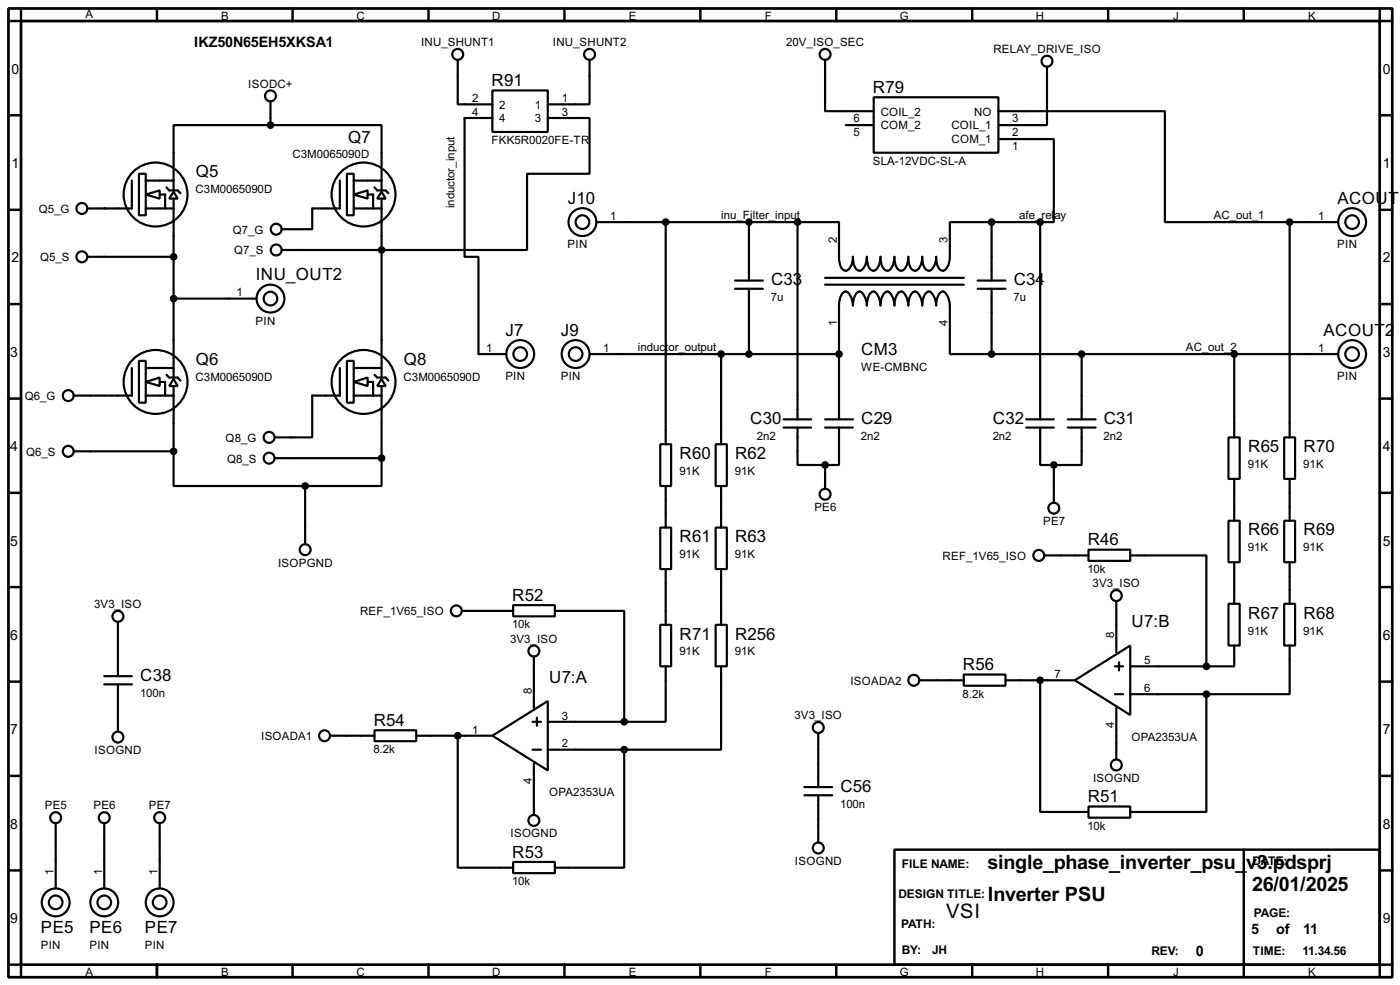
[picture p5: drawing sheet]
<svg xmlns="http://www.w3.org/2000/svg" width="256mm" height="180mm" viewBox="0 0 256 180" stroke-linecap="round" stroke-linejoin="round" font-family="sans-serif">
<path d="M1.6 1.6h253.5v177.3h-253.5zM3.9 3.9h248.9v172.7h-248.9z" fill="none" stroke="#000" stroke-width=".5"/>
<g fill="none" stroke="#000" stroke-width=".45">
<path d="M3.9 1.6v2.3h-2.3M28.8 1.6v2.3M53.6 1.6v2.3M78.5 1.6v2.3M103.4 1.6v2.3M128.3 1.6v2.3M153.2 1.6v2.3M178.1 1.6v2.3M203 1.6v2.3M227.9 1.6v2.3M252.8 1.6v2.3h2.3M1.6 21.1h2.3"/>
<path d="M1.6 38.4h2.3M252.8 21.1h2.3M252.8 38.4h2.3M1.6 55.7h2.3M252.8 55.7h2.3M1.6 73h2.3M252.8 73h2.3M1.6 90.2h2.3M252.8 90.2h2.3M1.6 107.5h2.3M252.8 107.5h2.3M1.6 124.8h2.3"/>
<path d="M252.8 124.8h2.3M1.6 142h2.3M1.6 159.3h2.3M163.9 155.5h88.9v21.1h-88.9zM227.9 155.5v23.4M252.8 142h2.3M252.8 159.3h2.3M1.6 176.6h2.3v2.3M28.8 176.6v2.3M53.6 176.6v2.3M78.5 176.6v2.3M103.4 176.6v2.3"/>
<path d="M128.3 176.6v2.3M153.2 176.6v2.3M178.1 176.6v2.3M203 176.6v2.3M255.1 176.6h-2.3v2.3"/>
</g>
<g fill="none" stroke="#000" stroke-width=".4">
<path d="M49.6 18.6v4.3M83.9 11v8.1h6.3M90.2 16.6h10.2v7.6h-10.2zM108 11v8.1h-7.6M151.2 11v9.4h8.9M160.1 17.8h22.8v10.2h-22.8zM191.8 12.2v10.7h-8.9M24.2 33.1v5.1h-8.1M25.5 31.8h1.2v7.6h-1.2zM26.7 35.6l2.6-.7v1.5zM26.7 38.2h5.1M26.7 33.1h5.1"/>
<path d="M29.3 35.6h1v2.6M30.5 34.3l.5 .6h1.6l.5 .5M31.8 35.1l.8 1.3h-1.6zM31.8 30.8v4.1M31.8 36.4v28.4M49.6 22.9h-17.8v7.6M49.6 22.9h20.3v7.6M62.3 33.1v5.1h-5.1v3.8h-5.6M63.6 31.8h1.2v7.6h-1.2zM64.8 35.6l2.6-.7v1.5zM64.8 38.2h5.1M64.8 33.1h5.1"/>
<path d="M67.4 35.6h1v2.6M68.6 34.3l.5 .6h1.6l.5 .5M69.9 35.1l.8 1.3h-1.6zM69.9 30.8v4.1M69.9 36.4v28.4M90.2 21.6h-5.1v25.4h2.6v17.8h5.1M100.4 21.6h7.6v10.2h-11.4v14h-45M155 22.9h5.1M182.9 20.4h30.5v20.3h22.9M182.9 25.5h10.2v15.2h-2.5M16.1 47h15.7M31.8 54.7h15.2"/>
<path d="M109.3 40.7h36.8M122 40.7v40.6M134.7 52.9h5.1M134.7 51.4h5.1M137.2 40.7v10.7M137.2 52.9v11.9M146.1 40.7h7.6v6.3a2.91 2.91 0 0 0 .9 2.5 .93 .93 0 0 0 1.2-.6l.4-1.2 .1-.7a2.91 2.91 0 0 0 .8 2.5 .91 .91 0 0 0 1.2-.6l.4-1.2 .1-.7a2.91 2.91 0 0 0 .9 2.5 .88 .88 0 0 0 1.2-.6l.3-1.2 .1-.7a2.87 2.87 0 0 0 .9 2.5 .88 .88 0 0 0 1.2-.6l.4-1.2 .1-.7a2.84 2.84 0 0 0 .9 2.5 .89 .89 0 0 0 1.2-.6l.3-1.2 .1-.7a2.91 2.91 0 0 0 .9 2.5 .93 .93 0 0 0 1.2-.6l.4-1.2 .1-.7a2.91 2.91 0 0 0 .8 2.5 .91 .91 0 0 0 1.2-.6l.4-1.2 .1-.7a2.91 2.91 0 0 0 .9 2.5 .88 .88 0 0 0 1.2-.6l.3-1.2 .1-.7v-6.3h7.7M146.1 40.7v36.1M151.2 52.1h25.4M151.2 50.9h25.4M179.1 52.9h5.1M179.1 51.4h5.1"/>
<path d="M181.7 40.7v10.7M181.7 52.9v11.9M181.7 40.7h8.9M190.6 40.7v36.1M236.3 40.7v39.4M236.3 40.7h8.9M24.2 67.4v5h-10.7M25.5 66.1h1.2v7.6h-1.2zM26.7 69.9l2.6-.8v1.6zM26.7 72.4h5.1M26.7 67.4h5.1M29.3 69.9h1v2.5"/>
<path d="M30.5 68.6l.5 .5h1.6l.5 .6M31.8 69.4l.8 1.3h-1.6zM31.8 65.1v4M31.8 70.7v11.9M62.3 67.4v5h-5.1v7.7h-6.9M63.6 66.1h1.2v7.6h-1.2zM64.8 69.9l2.6-.8v1.6zM64.8 72.4h5.1M64.8 67.4h5.1M67.4 69.9h1v2.5M68.6 68.6l.5 .5h1.6l.5 .6M69.9 69.4l.8 1.3h-1.6z"/>
<path d="M69.9 65.1v4M69.9 70.7v13.2M108 64.8h45.7M132.1 64.8v16.5M143.6 76.8h5M143.6 78.3h5M146.1 78.3v6.8h5.1M151.2 76.8h5.1M151.2 78.3h5.1M153.7 78.3v6.8h-2.5M181.7 64.8h-7.7v-8.9a2.75 2.75 0 0 0-1.2-2.5 1.5 1.5 0 0 0-1.1 1.3l-.2 1.2a2.76 2.76 0 0 0-1.3-2.5 1.5 1.5 0 0 0-1.1 1.3l-.1 1.2a2.67 2.67 0 0 0-1.3-2.5 1.5 1.5 0 0 0-1.1 1.3l-.2 1.2a2.75 2.75 0 0 0-1.2-2.5 1.5 1.5 0 0 0-1.2 1.3l-.1 1.2a2.75 2.75 0 0 0-1.3-2.5 2.37 2.37 0 0 0-1.3 2.5 2.75 2.75 0 0 0-1.2-2.5 1.5 1.5 0 0 0-1.1 1.3l-.2 1.2a2.76 2.76 0 0 0-1.3-2.5 1.5 1.5 0 0 0-1.1 1.3l-.1 1.2a2.67 2.67 0 0 0-1.3-2.5 1.5 1.5 0 0 0-1.1 1.3l-.2 1.2v20.9M181.7 64.8h63.5"/>
<path d="M188 76.8h5.1M188 78.3h5.1M190.6 78.3v6.8h2.5M195.6 76.8h5.1M195.6 78.3h5.1M198.2 78.3v6.8h-5.1M198.2 64.8v12M226.1 64.8v15.3M13.5 82.6h18.3M31.8 82.6v6.4h24.1M50.3 83.9h19.6M55.9 89v10.6"/>
<path d="M69.9 83.9v5.1h-14M121 81.3h2v7.7h-2zM121 96.6h2v7.6h-2zM122 89v7.6M131.1 81.3h2.1v7.7h-2.1zM131.1 96.6h2.1v7.6h-2.1zM132.1 89v7.6M151.2 85.1v4.4M193.1 85.1v6.9M225.1 80.1h2v7.6h-2zM225.1 95.3h2v7.6h-2zM226.1 87.7v7.6"/>
<path d="M235.3 95.3h2v7.6h-2zM235.3 80.1h2v7.6h-2zM236.3 87.7v7.6M21.6 113.8v10M84.6 111.8h9.4M94 110.8h7.7v2h-7.7zM101.7 111.8h12.7v20.3M121 114.4h2v7.6h-2zM122 104.2v10.2M131.1 114.4h2.1v7.6h-2.1zM132.1 104.2v10.2M191.3 101.7h8.1"/>
<path d="M199.4 100.6h7.7v2.1h-7.7zM204.5 110v9.4M207.1 101.7h13.9v20.3M225.1 110.5h2v7.7h-2zM226.1 118.2v3.8h-5.1M226.1 102.9v7.6M235.3 110.5h2v7.7h-2zM236.3 118.2v8.9h-15.3M236.3 102.9v7.6M19.1 123.8h5.1M19.1 125.3h5.1M21.6 125.3v8.6"/>
<path d="M60.5 134.7h8.1M68.6 133.7h7.7v2h-7.7zM76.3 134.7h13.9M83.9 134.7v24.1h10.1M90.2 134.7l10.2-6.4v12.7zM97.6 137.2h1.5M97.6 132.1h1.5M97.8 120.2v9.4M97.8 139.8v9.4M98.4 131.4v1.5M100.4 137.2h14M100.4 132.1h14"/>
<path d="M114.4 137.2v21.6h-12.7M122 122v10.1h-7.6M132.1 122v15.2h-17.7M149.9 134.2v9.9M168.5 124.5h8.1M176.6 123.5h7.6v2h-7.6zM184.2 124.5h12.7M190.6 124.5v24.1h8.8M196.9 124.5l10.2-6.3v12.7zM204.3 122h1.5M204.3 127.1h1.5M204.5 129.6v9.4"/>
<path d="M205 121.2v1.5M207.1 122h13.9M207.1 127.1h13.9M221 127.1v21.5h-13.9M10.2 150.7v11.9M19.1 150.7v11.9M29.3 150.7v11.9M94 157.8h7.7v2h-7.7zM147.4 144.1h5.1M147.4 145.6h5.1M149.9 145.6v8.6M199.4 147.6h7.7v2.1h-7.7z"/>
<circle cx="49.5" cy="17.6" r="1"/>
<circle cx="83.8" cy="10" r="1"/>
<circle cx="108" cy="10" r="1"/>
<circle cx="151.1" cy="10" r="1"/>
<circle cx="191.8" cy="11.2" r="1"/>
<circle cx="15" cy="38.2" r="1"/>
<circle cx="28.5" cy="35.6" r="5.9"/>
<circle cx="66.6" cy="35.6" r="5.9"/>
<circle cx="15" cy="47" r="1"/>
<circle cx="49.5" cy="54.7" r="2.55"/>
<circle cx="49.5" cy="54.7" r="1.25"/>
<circle cx="50.6" cy="45.8" r="1"/>
<circle cx="50.6" cy="42" r="1"/>
<circle cx="106.7" cy="40.7" r="2.55"/>
<circle cx="106.7" cy="40.7" r="1.25"/>
<circle cx="247.7" cy="40.7" r="2.55"/>
<circle cx="247.7" cy="40.7" r="1.25"/>
<circle cx="12.5" cy="72.4" r="1"/>
<circle cx="28.5" cy="69.9" r="5.9"/>
<circle cx="66.6" cy="69.9" r="5.9"/>
<circle cx="95.3" cy="64.8" r="2.55"/>
<circle cx="95.3" cy="64.8" r="1.25"/>
<circle cx="105.4" cy="64.8" r="2.55"/>
<circle cx="105.4" cy="64.8" r="1.25"/>
<circle cx="247.7" cy="64.8" r="2.55"/>
<circle cx="247.7" cy="64.8" r="1.25"/>
<circle cx="12.5" cy="82.6" r="1"/>
<circle cx="49.3" cy="83.9" r="1"/>
<circle cx="49.3" cy="80.1" r="1"/>
<circle cx="151.1" cy="90.5" r="1"/>
<circle cx="193" cy="93" r="1"/>
<circle cx="21.6" cy="112.8" r="1"/>
<circle cx="55.9" cy="100.6" r="1"/>
<circle cx="83.6" cy="111.8" r="1"/>
<circle cx="97.8" cy="119.2" r="1"/>
<circle cx="190.3" cy="101.7" r="1"/>
<circle cx="204.5" cy="109" r="1"/>
<circle cx="21.6" cy="134.9" r="1"/>
<circle cx="59.4" cy="134.7" r="1"/>
<circle cx="149.9" cy="133.2" r="1"/>
<circle cx="167.4" cy="124.5" r="1"/>
<circle cx="10.2" cy="149.7" r="1"/>
<circle cx="19.1" cy="149.7" r="1"/>
<circle cx="29.2" cy="149.7" r="1"/>
<circle cx="97.8" cy="150.2" r="1"/>
<circle cx="149.9" cy="155.2" r="1"/>
<circle cx="204.5" cy="140" r="1"/>
<circle cx="10.2" cy="165.2" r="2.55"/>
<circle cx="10.2" cy="165.2" r="1.25"/>
<circle cx="19.1" cy="165.2" r="2.55"/>
<circle cx="19.1" cy="165.2" r="1.25"/>
<circle cx="29.2" cy="165.2" r="2.55"/>
<circle cx="29.2" cy="165.2" r="1.25"/>
</g>
<circle cx="19.1" cy="38.2" r=".2" fill="#000"/>
<g fill="#000" stroke="#000" stroke-width=".4">
<circle cx="49.5" cy="22.9" r=".5"/>
<circle cx="31.8" cy="47" r=".5"/>
<circle cx="31.8" cy="54.7" r=".5"/>
<circle cx="69.9" cy="45.8" r=".5"/>
<circle cx="121.9" cy="40.7" r=".5"/>
<circle cx="137.2" cy="40.7" r=".5"/>
<circle cx="146.1" cy="40.7" r=".5"/>
<circle cx="181.6" cy="40.7" r=".5"/>
<circle cx="190.5" cy="40.7" r=".5"/>
<circle cx="236.2" cy="40.7" r=".5"/>
<circle cx="132.1" cy="64.8" r=".5"/>
<circle cx="137.2" cy="64.8" r=".5"/>
<circle cx="153.7" cy="64.8" r=".5"/>
<circle cx="181.6" cy="64.8" r=".5"/>
<circle cx="198.1" cy="64.8" r=".5"/>
<circle cx="226.1" cy="64.8" r=".5"/>
<circle cx="31.8" cy="82.6" r=".5"/>
<circle cx="55.9" cy="89" r=".5"/>
<circle cx="69.9" cy="83.9" r=".5"/>
<circle cx="151.1" cy="85.1" r=".5"/>
<circle cx="193" cy="85.1" r=".5"/>
<circle cx="83.8" cy="134.7" r=".5"/>
<circle cx="114.3" cy="137.2" r=".5"/>
<circle cx="114.3" cy="132.1" r=".5"/>
<circle cx="190.5" cy="124.5" r=".5"/>
<circle cx="221" cy="122" r=".5"/>
<circle cx="221" cy="127.1" r=".5"/>
</g>
<g font-size="4.1">
<text x="180.9" y="159.1">single_phase_inverter_psu_</text>
<text x="228.3" y="159.1">v3.pdsprj</text>
<text x="173.3" y="168">VSI</text>
<text x="181" y="164.9">Inverter PSU</text>
<text x="229.4" y="163.1">26/01/2025</text>
</g>
<g font-size="3.5">
<text x="90.1" y="15.7">R91</text>
<text x="159.9" y="17">R79</text>
<text x="63.8" y="26.1">Q7</text>
<text x="35.9" y="32.5">Q5</text>
<text x="104" y="37.4">J10</text>
<text x="245" y="37.4">ACOUT1</text>
<text x="46.9" y="51.3">INU_OUT2</text>
<text x="141.3" y="52.2">C33</text>
<text x="185.7" y="52.2">C34</text>
<text x="92.6" y="61.4">J7</text>
<text x="102.8" y="61.4">J9</text>
<text x="157.8" y="64.9">CM3</text>
<text x="242.5" y="61.4">ACOUT</text>
<text x="253.8" y="61.4">2</text>
<text x="35.9" y="66.7">Q6</text>
<text x="74" y="66.7">Q8</text>
<text x="137.5" y="77.6">C30</text>
<text x="157.8" y="77.6">C29</text>
<text x="181.9" y="77.6">C32</text>
<text x="202.2" y="77.6">C31</text>
<text x="124.5" y="84">R60</text>
<text x="134.7" y="84">R62</text>
<text x="228.7" y="82.8">R65</text>
<text x="238.8" y="82.8">R70</text>
<text x="124.5" y="99.3">R61</text>
<text x="134.7" y="99.3">R63</text>
<text x="199.3" y="99.8">R46</text>
<text x="228.7" y="98">R66</text>
<text x="238.8" y="98">R69</text>
<text x="93.9" y="110">R52</text>
<text x="228.7" y="113.2">R67</text>
<text x="238.8" y="113.2">R68</text>
<text x="124.5" y="117.1">R71</text>
<text x="134.7" y="117.1">R256</text>
<text x="207.3" y="114.8">U7:B</text>
<text x="25.7" y="124.7">C38</text>
<text x="100.6" y="125">U7:A</text>
<text x="176.4" y="122.7">R56</text>
<text x="68.5" y="132.9">R54</text>
<text x="154" y="145">C56</text>
<text x="199.3" y="146.8">R51</text>
<text x="93.9" y="157">R53</text>
<text x="7.5" y="170.8">PE5</text>
<text x="16.4" y="170.8">PE6</text>
<text x="26.6" y="170.8">PE7</text>
</g>
<g font-size="3">
<text x="35.6" y="8.6">IKZ50N65EH5XKSA1</text>
<text x="229.2" y="171">5</text>
<text x="233.8" y="171">of</text>
<text x="238.8" y="171">11</text>
<text x="219.1" y="175">0</text>
</g>
<g font-size="2.9">
<text x="2.1" y="13.5">0</text>
<text x="253.4" y="13.5">0</text>
<text x="2.1" y="30.7">1</text>
<text x="253.4" y="30.7">1</text>
<text x="2.1" y="48">2</text>
<text x="253.4" y="48">2</text>
<text x="1.9" y="65.3">3</text>
<text x="253.4" y="65.3">3</text>
<text x="1.9" y="82.5">4</text>
<text x="253.4" y="82.5">4</text>
<text x="1.9" y="99.9">5</text>
<text x="253.4" y="99.9">5</text>
<text x="1.9" y="117.1">6</text>
<text x="253.4" y="117.1">6</text>
<text x="1.9" y="134.4">7</text>
<text x="253.4" y="134.4">7</text>
<text x="1.9" y="151.7">8</text>
<text x="253.4" y="151.7">8</text>
<text x="1.9" y="168.9">9</text>
<text x="253.4" y="168.9">9</text>
</g>
<g font-size="2.5">
<text x="165.2" y="158.9">FILE NAME:</text>
<text x="229.4" y="158.4">DATE:</text>
<text x="164.6" y="164.4">DESIGN TITLE:</text>
<text x="229.7" y="167.8">PAGE:</text>
<text x="165.1" y="169.8">PATH:</text>
<text x="165.2" y="174.6">BY:</text>
<text x="170.7" y="174.6">JH</text>
<text x="210.9" y="174.8">REV:</text>
<text x="229.5" y="174.8">TIME:</text>
<text x="238.6" y="174.8">11.34.56</text>
</g>
<g font-size="2.4">
<text x="15.6" y="3.4">A</text>
<text x="40.5" y="3.6">B</text>
<text x="65.3" y="3.6">C</text>
<text x="90.2" y="3.6">D</text>
<text x="115.2" y="3.6">E</text>
<text x="140.1" y="3.6">F</text>
<text x="164.8" y="3.6">G</text>
<text x="189.8" y="3.6">H</text>
<text x="214.9" y="3.6">J</text>
<text x="239.6" y="3.6">K</text>
<text x="77.1" y="8.5">INU_SHUNT1</text>
<text x="101.3" y="8.5">INU_SHUNT2</text>
<text x="144" y="8.5">20V_ISO_SEC</text>
<text x="182" y="9.7">RELAY_DRIVE_ISO</text>
<text x="45.5" y="16.1">ISODC+</text>
<text x="86.5" y="18.7">2</text>
<text x="86.5" y="21.2">4</text>
<text x="91.5" y="19.9">2</text>
<text x="91.5" y="22.4">4</text>
<text x="98" y="19.9">1</text>
<text x="98" y="22.4">3</text>
<text x="102.9" y="18.7">1</text>
<text x="102.9" y="21.2">3</text>
<text x="156.4" y="22.4">6</text>
<text x="161.3" y="23.7">COM_2</text>
<text x="161.3" y="21.2">COIL_2</text>
<text x="174.3" y="23.7">COIL_1</text>
<text x="178.4" y="21.2">NO</text>
<text x="185.5" y="22.4">3</text>
<text x="53.6" y="29">C3M0065090D</text>
<text x="90" y="26.4">FKK5R0020FE-TR</text>
<text x="156.4" y="24.9">5</text>
<text x="174.3" y="26.3">COM_1</text>
<text x="185.5" y="27.5">1</text>
<text x="185.5" y="24.9">2</text>
<text x="35.8" y="35.3">C3M0065090D</text>
<text x="159.9" y="30.2">SLA-12VDC-SL-A</text>
<text x="7.1" y="39">Q5_G</text>
<text x="83.3" y="38.1" transform="rotate(-90 83.3 38.1)">inductor_input</text>
<text x="111.8" y="40.2">1</text>
<text x="132.1" y="40">inu_Filter_input</text>
<text x="186.7" y="40">afe_rel</text>
<text x="193.2" y="40">ay</text>
<text x="222.3" y="40">AC_out_1</text>
<text x="241.5" y="40.2">1</text>
<text x="7.3" y="47.8">Q5_S</text>
<text x="42.6" y="42.7">Q7_G</text>
<text x="42.9" y="46.6">Q7_S</text>
<text x="104" y="45.4">PIN</text>
<text x="153.3" y="44.5" transform="rotate(-90 153.3 44.5)">2</text>
<text x="173.6" y="44.5" transform="rotate(-90 173.6 44.5)">3</text>
<text x="245" y="45.4">PIN</text>
<text x="43.4" y="54.3">1</text>
<text x="46.8" y="59.4">PIN</text>
<text x="141.2" y="55.2">7u</text>
<text x="153.3" y="59.6" transform="rotate(-90 153.3 59.6)">1</text>
<text x="173.6" y="59.6" transform="rotate(-90 173.6 59.6)">4</text>
<text x="185.7" y="55.2">7u</text>
<text x="89.1" y="64.4">1</text>
<text x="110.5" y="64.4">1</text>
<text x="116.9" y="64.2">induct</text>
<text x="122.5" y="64.2">or_output</text>
<text x="217.2" y="64.2">AC_out_2</text>
<text x="241.5" y="64.4">1</text>
<text x="35.8" y="69.7">C3M0065090D</text>
<text x="73.9" y="69.7">C3M0065090D</text>
<text x="92.6" y="69.5">PIN</text>
<text x="102.7" y="69.5">PIN</text>
<text x="157.7" y="67.9">WE-CMBNC</text>
<text x="245" y="69.5">PIN</text>
<text x="4.5" y="73.2">Q6_G</text>
<text x="4.8" y="83.4">Q6_S</text>
<text x="41.3" y="80.8">Q8_G</text>
<text x="138.7" y="80.6">2n2</text>
<text x="157.7" y="80.6">2n2</text>
<text x="181.9" y="80.6">2n2</text>
<text x="202.1" y="80.6">2n2</text>
<text x="41.6" y="84.7">Q8_S</text>
<text x="124.5" y="86.9">91K</text>
<text x="134.6" y="86.9">91K</text>
<text x="228.6" y="85.7">91K</text>
<text x="238.8" y="85.7">91K</text>
<text x="149.2" y="93.6">PE6</text>
<text x="191.1" y="96.1">PE7</text>
<text x="228.6" y="100.9">91K</text>
<text x="238.8" y="100.9">91K</text>
<text x="50.9" y="103.7">ISOPGND</text>
<text x="124.5" y="102.2">91K</text>
<text x="134.6" y="102.2">91K</text>
<text x="172.7" y="102.5">REF_1V65_ISO</text>
<text x="199.2" y="104.9">10k</text>
<text x="200.2" y="107.5">3V3_ISO</text>
<text x="17.3" y="111.3">3V3_ISO</text>
<text x="66" y="112.6">REF_1V65_ISO</text>
<text x="93.5" y="117.7">3V3_ISO</text>
<text x="93.8" y="115">10k</text>
<text x="124.5" y="120">91K</text>
<text x="134.6" y="120">91K</text>
<text x="204.1" y="116.9" transform="rotate(-90 204.1 116.9)">8</text>
<text x="228.6" y="116.2">91K</text>
<text x="238.8" y="116.2">91K</text>
<text x="155.8" y="125.3">ISOADA2</text>
<text x="193.2" y="124.1">7</text>
<text x="209.6" y="121.6">5</text>
<text x="25.7" y="127.6">100n</text>
<text x="97.4" y="127.1" transform="rotate(-90 97.4 127.1)">8</text>
<text x="102.9" y="131.7">3</text>
<text x="145.6" y="131.7">3V3_ISO</text>
<text x="176.4" y="127.7">8.2k</text>
<text x="209.6" y="126.7">6</text>
<text x="47.8" y="135.5">ISOADA1</text>
<text x="68.4" y="137.9">8.2k</text>
<text x="86.5" y="134.3">1</text>
<text x="102.9" y="136.8">2</text>
<text x="204.1" y="133.3" transform="rotate(-90 204.1 133.3)">4</text>
<text x="207.3" y="135.6">OPA2353UA</text>
<text x="17.3" y="138">ISOGND</text>
<text x="97.4" y="143.4" transform="rotate(-90 97.4 143.4)">4</text>
<text x="200.2" y="143.1">ISOGND</text>
<text x="8.2" y="148.2">PE5</text>
<text x="17.1" y="148.2">PE6</text>
<text x="27.3" y="148.2">PE7</text>
<text x="100.6" y="145.8">OPA2353UA</text>
<text x="153.9" y="147.9">100n</text>
<text x="93.5" y="153.3">ISOGND</text>
<text x="199.2" y="151.9">10k</text>
<text x="9.8" y="160.1" transform="rotate(-90 9.8 160.1)">1</text>
<text x="18.7" y="160.1" transform="rotate(-90 18.7 160.1)">1</text>
<text x="28.9" y="160.1" transform="rotate(-90 28.9 160.1)">1</text>
<text x="145.6" y="158.3">ISOGND</text>
<text x="93.8" y="162">10k</text>
<text x="7.5" y="173.7">PIN</text>
<text x="16.4" y="173.7">PIN</text>
<text x="26.5" y="173.7">PIN</text>
<text x="15.6" y="178.7">A</text>
<text x="40.5" y="178.7">B</text>
<text x="65.3" y="178.7">C</text>
<text x="90.2" y="178.7">D</text>
<text x="115.2" y="178.7">E</text>
<text x="140.1" y="178.7">F</text>
<text x="164.8" y="178.7">G</text>
<text x="189.8" y="178.7">H</text>
<text x="214.9" y="178.7">J</text>
<text x="239.6" y="178.7">K</text>
</g>
</svg>
